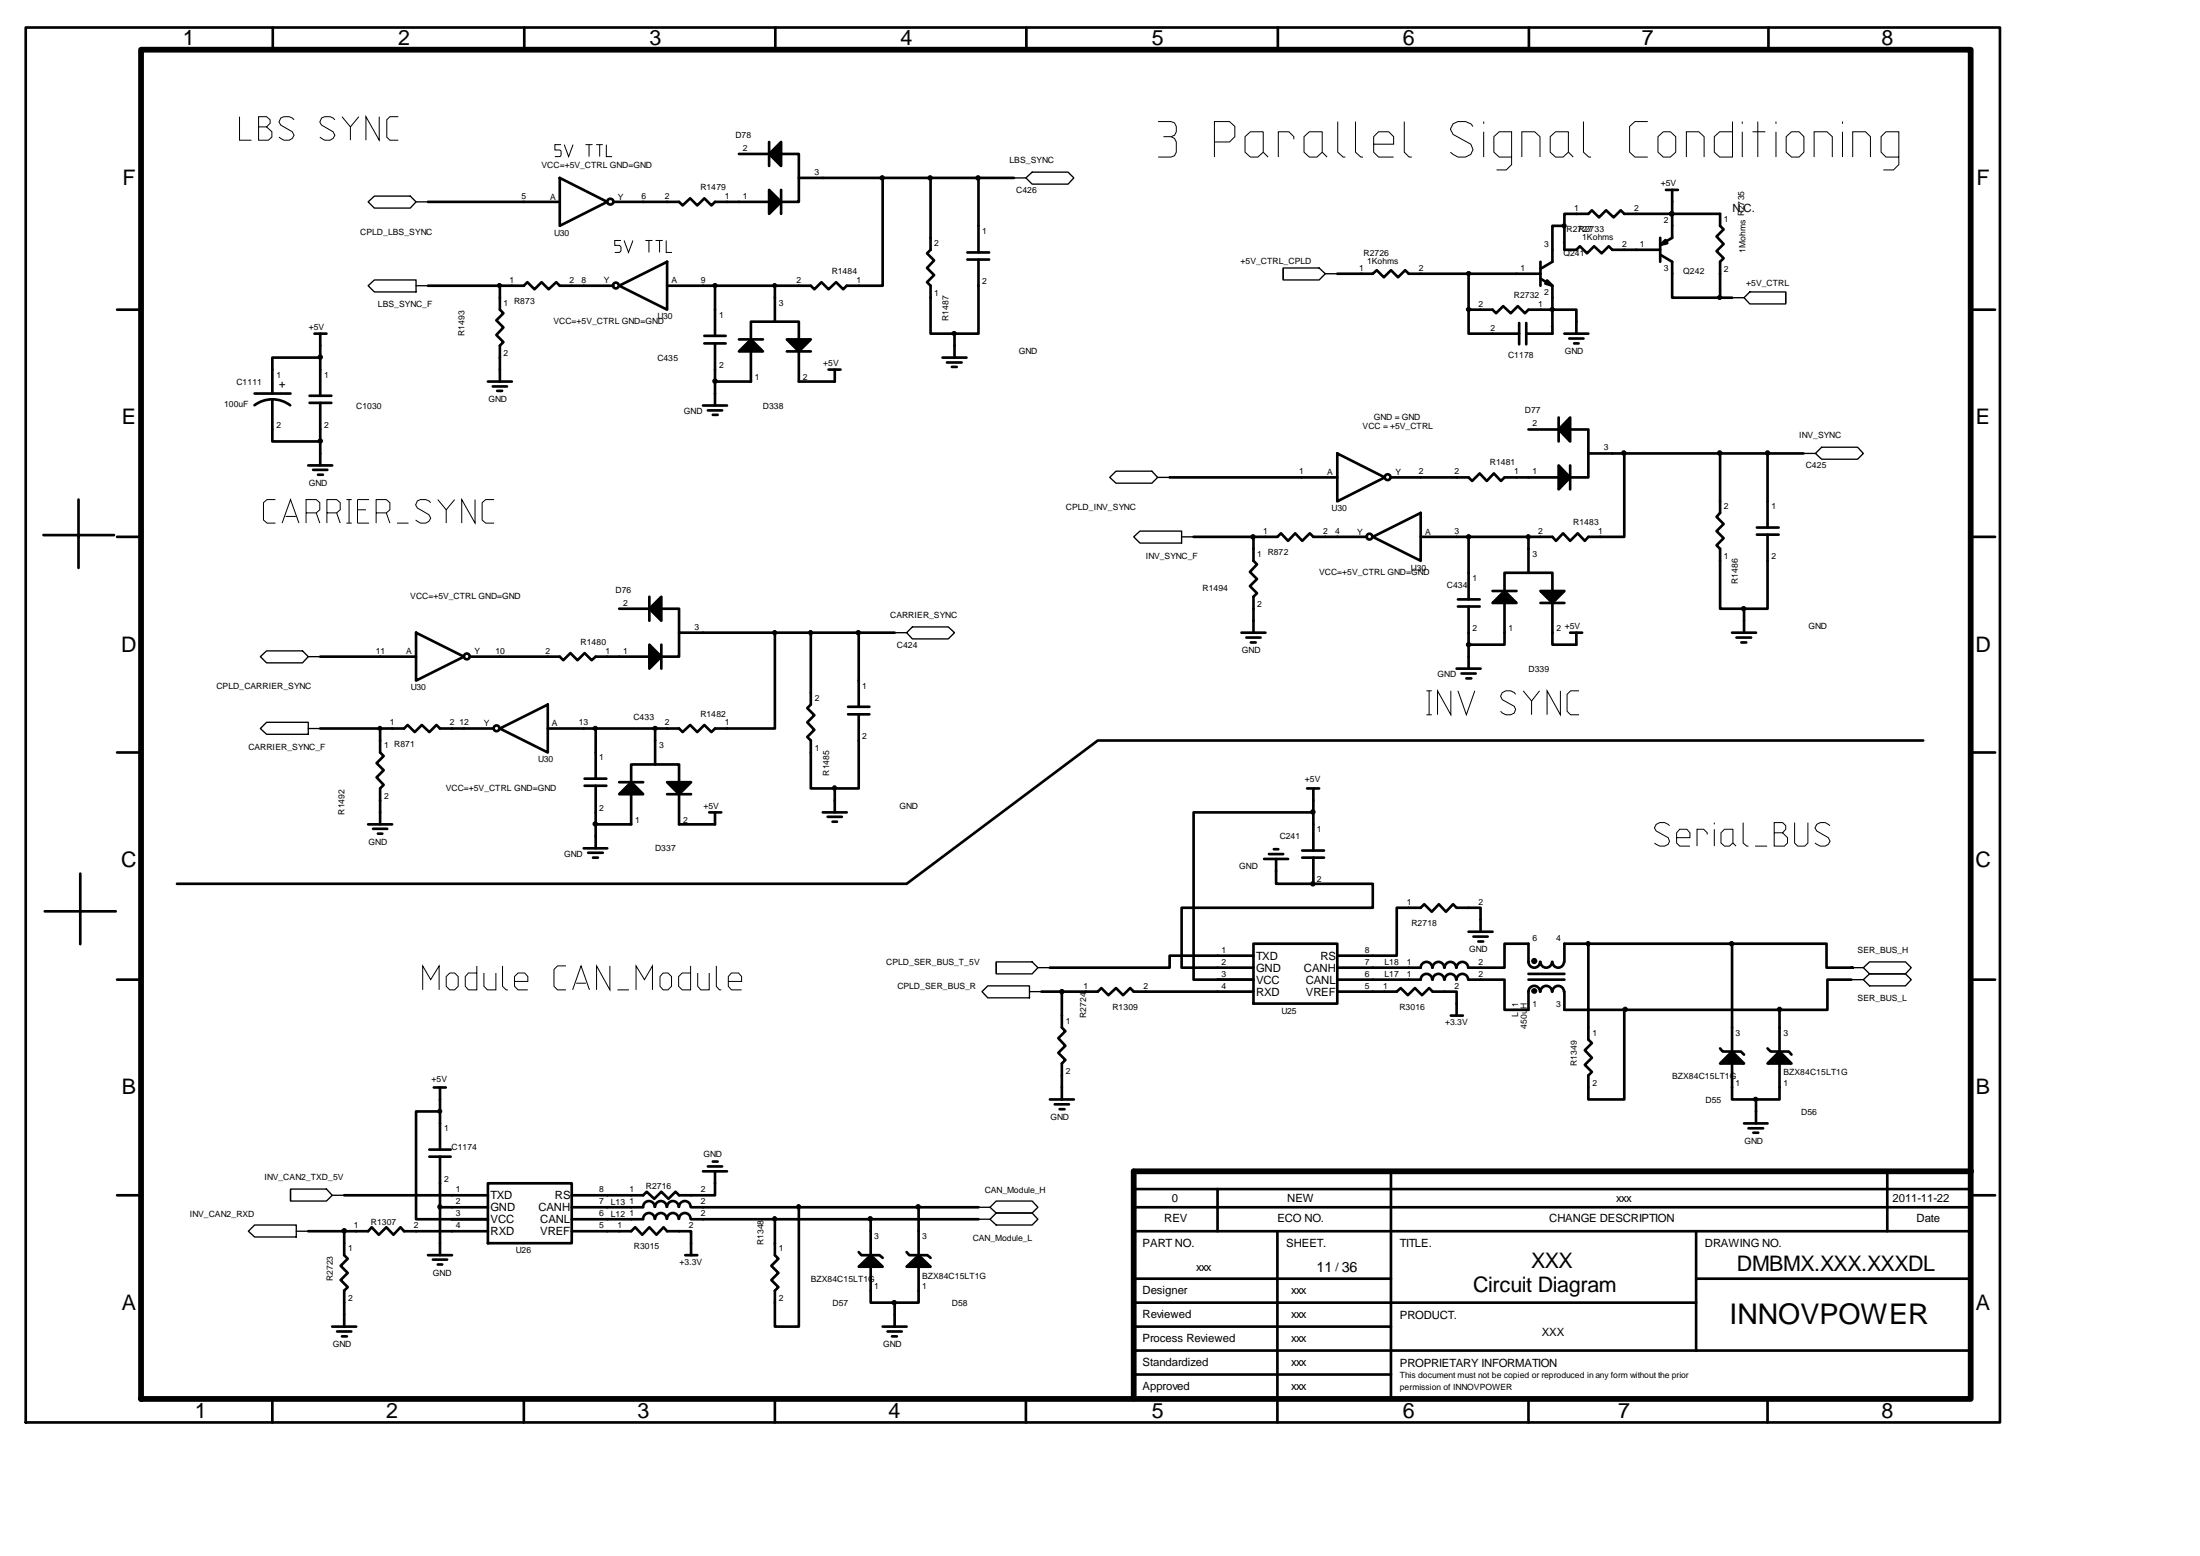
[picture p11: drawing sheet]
<svg xmlns="http://www.w3.org/2000/svg" width="420mm" height="297mm" viewBox="0 0 420 297" stroke-linecap="round" stroke-linejoin="round" font-family="sans-serif">
<g fill="none" stroke="#000" stroke-width=".51">
<path d="M4.9 5.2h376.9v266.2h-376.9zM52.1 5.2v4.2M100.1 5.2v4.2M148 5.2v4.2M195.9 5.2v4.2M243.9 5.2v4.2M291.8 5.2v4.2M337.6 5.2v4.2M81.7 38.5h25.1M106.8 34l9.1 4.5-9.1 4.6zM117.1 38.5h12.5l.7 .7 1.4-1.4 1.4 1.4 1.4-1.4 1.3 1.4 .7-.7h10.3M141.1 29.4h5.7"/>
<path d="M146.8 27.1v4.6M149.1 29.4h3.4v9.1h-3.4M149.1 36.2v4.6M152.5 34h41M168.5 34v20.5h-6.9l-.6 .7-1.4-1.4-1.4 1.4-1.4-1.4-1.4 1.4-.6-.7h-27.5M177.6 34v13.7l-.6 .6 1.3 1.4-1.3 1.4 1.3 1.4-1.3 1.3 .6 .7v9.2h9.2v-14.2M186.8 34v14.2M318 36.2h2.3M319.2 36.2v9.2l-2.3 1.3M22.4 59.1h4.5M81.7 54.5h18.3l.7-.7 1.3 1.4 1.4-1.4 1.3 1.4 1.5-1.4 .6 .7h10.3M95.4 54.5v4.6l.7 .7-1.4 1.3 1.4 1.4-1.4 1.4 1.4 1.4-.7 .7v6.8"/>
<path d="M118.2 54.5l9.1-4.5v9.1zM136.5 54.5v9.6M147.9 54.5v6.9M184.7 48.2h4.1M184.7 49.5h4.1M255.3 52.2h6.7l.8-.6 1.4 1.3 1.3-1.3 1.4 1.3 1.3-1.3 .7 .6h25.1M280.3 52.2v11.5h9.7M280.3 59.1h4.6l.7 .7 1.3-1.4 1.5 1.4 1.3-1.4 1.4 1.4 .7-.7h9.1v4.6M294 53.2l2.3 1.3v9.2h-5M294 50v4.5M298.6 43.1h-2.3v6.9l-2.3 1.3M316.9 47.7h-9.1l-.7-.7-1.4 1.3-1.4-1.3-1.4 1.3-1.3-1.3-.7 .7h-2.3v-6.9h4.6l.7-.7 1.3 1.4 1.4-1.4 1.4 1.4 1.4-1.4 .6 .7h18.3v2.3l.7 .7-1.3 1.3 1.3 1.5-1.3 1.3 1.3 1.4-.7 .7v6.8"/>
<path d="M316.9 48.6l2.3 1.4v6.8h11.4M316.9 45.4v4.6M376.3 59.1h4.5M48.6 77.3a5.7 5.7 0 0 1 6.8 0M48.6 75.1h6.9M52 76.2v8h9.1M59.1 75.5h4.1M59.1 76.9h4.1M60 63.7h2.3M61.1 68.2h-9.1v6.9M61.1 63.7v11.8M61.1 76.9v11.9"/>
<path d="M93.1 72.8h4.6M94.1 73.7h2.7M94.9 74.6h.9M134.2 77.4h4.6M134.5 64.1h4M134.5 65.5h4M135.1 78.3h2.7M136.1 79.2h.9M136.5 65.5v11.9M141.1 64.8h4.5M143.3 67.1v5.7h-6.8M143.3 64.8v-3.4h9.2v3.4"/>
<path d="M150.2 67.1h4.6M152.5 67.1v5.7h6.8v-2.3M158.2 70.5h2.2M179.9 68.2h4.6M180.8 69.2h2.8M181.7 70h.9M182.2 63.7v4.5M290 61.6v4.1M291.3 61.6v4.1M297.5 79.7v4.5M298.6 63.7h4.6M299.6 64.6h2.7"/>
<path d="M300.5 65.5h.8M15 95.3v13.1M58.8 88.8h4.6M59.8 89.7h2.7M60.7 90.6h.9M223.3 91.1h32M255.3 86.5l9 4.6-9 4.6zM265.5 91.1h14.8l.7 .7 1.4-1.5 1.4 1.5 1.4-1.5 1.3 1.5 .7-.7h10.3M291.8 82h5.7M299.7 82h3.5v9.1h-3.5M299.7 88.8v4.6M303.2 86.5h41.1"/>
<path d="M310 86.5v15.9h-6.8l-.7 .8-1.3-1.4-1.5 1.4-1.3-1.4-1.4 1.4-.7-.8h-25.1M328.3 86.5v11.4l-.6 .7 1.3 1.4-1.3 1.3 1.3 1.4-1.3 1.4 .6 .6v11.5h9.1v-14.2M337.4 86.5v14.2M8.3 102.1h13.5M22.4 102.4h4.5M118.2 116.2h5.8M124 113.9v4.5M126.2 116.2h3.4v9.1h-3.4M227.8 102.4h16l.7-.6 1.4 1.4 1.3-1.4 1.4 1.4 1.4-1.4 .7 .6h10.2M239.3 102.4v4.6l.6 .7-1.3 1.4 1.3 1.4-1.3 1.3 1.3 1.4-.6 .7v6.8M262 102.4l9.2-4.5v9.1zM278.3 114.4h4.1"/>
<path d="M278.3 115.7h4.1M280.3 102.4v12M280.3 115.7v11.9M284.9 112.8h4.6M287.2 115.1v7.9h-6.9M287.2 112.8v-3.5h9.1v3.5M291.8 102.4v6.9M294 115.1h4.6M296.3 115.1v7.9h4.6v-2.3M332.9 116.2v4.5M335.4 100.7h4.1M335.4 102h4.1"/>
<path d="M376.3 102.4h4.5M61.1 139h16l.7-.7 1.4 1.4 1.3-1.4 1.5 1.4 1.3-1.4 .7 .7h10.2M61.1 125.3h18.3M72.6 139v4.6l.6 .7-1.3 1.3 1.3 1.4-1.3 1.3 1.3 1.5-.6 .7v6.8M79.4 120.7l9.2 4.6-9.2 4.6zM89.7 125.3h17.1l.7 .7 1.4-1.4 1.3 1.4 1.4-1.4 1.3 1.4 .8-.7h10.3M95.4 139l9.2-4.5v9.1zM113.7 139v9.6M125.1 139v6.9M126.2 123v4.6M129.6 120.7h41.2M147.9 120.7v18.3h-11.4l-.7 .7-1.3-1.4-1.4 1.4-1.4-1.4-1.4 1.4-.7-.7h-25"/>
<path d="M154.8 120.7v13.8l-.7 .6 1.3 1.4-1.3 1.3 1.3 1.5-1.3 1.3 .7 .7v9.2h9.1v-14.2M161.9 134.9h4M161.9 136.3h4M163.9 120.7v14.2M237 120.7h4.6M237.9 121.7h2.7M238.8 122.6h.9M278 127.6h4.6M279 128.5h2.7M279.9 129.5h.9M299.7 120.7h2.3M330.6 120.7h4.6"/>
<path d="M331.5 121.7h2.8M332.4 122.6h.9M22.4 143.6h4.5M70.3 157.3h4.5M71.2 158.2h2.7M72.1 159.1h.9M111.6 148.6h4.1M111.6 149.9h4.1M113.7 149.9v12M118.2 149.3h4.6M120.5 151.6v5.7h-6.8M120.5 149.3v-3.4h9.1v3.4"/>
<path d="M127.3 151.6h4.6M129.6 151.6v5.7h6.9v-2.3M135.4 155h2.3M157.1 155h4.5M158 155.9h2.7M158.9 156.8h.9M159.3 150.5v4.5M249.5 150.5h2.3M250.7 155h-22.9v31.9h11.5M250.7 150.5v11.8M367.1 141.3h-157.6l-36.4 27.4h-139.3M376.3 143.6h4.5"/>
<path d="M8.6 173.9h13.5M15.3 166.7v13.5M111.4 161.9h4.5M112.3 162.7h2.8M113.2 163.7h.9M241.3 163.9h4.6M242.2 163h2.7M243.2 162.1h.8M243.6 163.9v4.8h7.1M248.6 162.3h4.1M248.6 163.7h4.1M250.7 168.7h11.3v4.5h-36.4v11.5h13.7"/>
<path d="M250.7 163.7v5M280.3 177.8h4.6M281.3 178.7h2.7M282.2 179.7h.9M282.6 177.8v-4.6h-4.6l-.6-.6-1.4 1.4-1.3-1.4-1.4 1.4-1.4-1.4-.7 .6h-4.6v9.2h-11.3M22.4 186.9h4.5M198.8 189.2h10.7l.7-.6 1.4 1.3 1.4-1.3 1.4 1.3 1.3-1.3 .7 .6h22.9M202.7 189.2v6.9l.7 .7-1.4 1.3 1.4 1.5-1.4 1.3 1.4 1.4-.7 .6v6.9M239.3 182.4h-16v2.3h-22.9M239.3 180.1h16v11.4h-16zM255.3 189.2h11.3l.8-.6 1.3 1.3 1.4-1.3 1.3 1.3 1.4-1.3 .7 .6h4.5v4.6M255.3 184.7h15.9a1.1 1.1 0 0 1 1.1-1.1 1.1 1.1 0 0 1 1.1 1.1"/>
<path d="M255.3 186.9h15.9a1.1 1.1 0 0 1 1.1-1.1 1.1 1.1 0 0 1 1.1 1.1M273.5 184.7a1.1 1.1 0 0 1 1.1-1.1 1.1 1.1 0 0 1 1.1 1.1M273.5 186.9a1.1 1.1 0 0 1 1.1-1.1 1.1 1.1 0 0 1 1.1 1.1M275.8 184.7a1.1 1.1 0 0 1 1.1-1.1 1.1 1.1 0 0 1 1.1 1.1M275.8 186.9a1.1 1.1 0 0 1 1.1-1.1 1.1 1.1 0 0 1 1.1 1.1M276.9 193.8h2.3M278 184.7a1.1 1.1 0 0 1 1.1-1.1 1.1 1.1 0 0 1 1.1 1.1M278 186.9a1.1 1.1 0 0 1 1.1-1.1 1.1 1.1 0 0 1 1.1 1.1M280.3 186.9h6.9v5.8h4.6v-3.5a1.1 1.1 0 0 1 1.1-1.1 1.1 1.1 0 0 1 1.1 1.1M291.8 186.9h6.8M291.8 185.8h6.8M294 183.6a1.1 1.1 0 0 1-1.1 1.1 1.1 1.1 0 0 1-1.1-1.1v-3.5h-4.6v4.6h-6.9"/>
<path d="M294 189.2a1.1 1.1 0 0 1 1.1-1.1 1.1 1.1 0 0 1 1.1 1.1M294 183.6a1.1 1.1 0 0 0 1.1 1.1 1.1 1.1 0 0 0 1.1-1.1M296.3 189.2a1.1 1.1 0 0 1 1.1-1.1 1.1 1.1 0 0 1 1.1 1.1M296.3 183.6a1.1 1.1 0 0 0 1.1 1.1 1.1 1.1 0 0 0 1.1-1.1M298.6 183.6v-3.5h50.1v4.6h5h-.3M303.2 180.1v18.3l.7 .7-1.4 1.3 1.4 1.4-1.4 1.4 1.4 1.4-.7 .6v4.6h6.8v-17.1h.3M330.6 180.1v20.6M339.7 192.7v8M353.4 186.9h-4.6v5.8h-50.2v-3.5M376.3 186.9h4.5M82 219.4h4M82.8 207.5h2.3"/>
<path d="M84 212.1h-4.6v20.6h13.7M84 207.5v11.9M200.4 209.8h4.6M201.3 210.7h2.7M202.3 211.7h.9M328.3 200.1l.5 .6h3.5l.6 .6M330.6 202.9v6.9h9.1v-6.9M332.9 214.4h4.5M333.8 215.3h2.7M334.7 216.2h.9M335.2 209.8v4.6M337.4 200.1l.6 .6h3.5l.5 .6"/>
<path d="M22.4 228.1h4.5M58.8 234.9h11.5l.7-.7 1.3 1.4 1.4-1.4 1.4 1.4 1.4-1.4 .6 .7h16M65.7 234.9v4.6l.7 .7-1.4 1.4 1.4 1.3-1.4 1.4 1.4 1.3-.7 .7v6.9M65.7 228.1h27.4M81.7 239.5h4.6M82 220.7h4M84 220.7v9.7h9.1M84 230.4v9.1M93.1 225.8h16v11.4h-16zM109.1 234.9h11.4l.7-.7 1.4 1.4 1.4-1.4 1.3 1.4 1.4-1.4 .6 .7h4.6v4.6M109.1 230.4h13.7M109.1 232.7h13.7"/>
<path d="M122.8 230.3a1.1 1.1 0 0 1 1.1-1.1 1.1 1.1 0 0 1 1.1 1.1M122.8 232.6a1.1 1.1 0 0 1 1.1-1.1 1.1 1.1 0 0 1 1.1 1.1M125.1 230.3a1.1 1.1 0 0 1 1.1-1.1 1.1 1.1 0 0 1 1.1 1.1M125.1 232.6a1.1 1.1 0 0 1 1.1-1.1 1.1 1.1 0 0 1 1.1 1.1M127.3 230.3a1.1 1.1 0 0 1 1.1-1.1 1.1 1.1 0 0 1 1.1 1.1M127.3 232.6a1.1 1.1 0 0 1 1.1-1.1 1.1 1.1 0 0 1 1.1 1.1M129.6 230.3a1.1 1.1 0 0 1 1.1-1.1 1.1 1.1 0 0 1 1.1 1.1M129.6 232.6a1.1 1.1 0 0 1 1.1-1.1 1.1 1.1 0 0 1 1.1 1.1M130.8 239.5h2.3M131.9 230.4h54.9M131.9 232.7h54.9M134.2 223.5h4.6"/>
<path d="M135.1 222.6h2.7M136.1 221.7h.9M136.5 223.5v4.6h-6.9l-.7-.7-1.3 1.4-1.4-1.4-1.3 1.4-1.5-1.4-.6 .7h-13.7M152.5 230.4v22.8h-4.6v-6.9l.7-.7-1.4-1.3 1.4-1.4-1.4-1.3 1.4-1.4-.7-.7v-6.8M163.9 238.9l.5 .6h3.5l.6 .5M166.2 232.7v6.8M173.1 238.9l.5 .6h3.4l.6 .5M175.3 230.4v9.1M216.4 234.9h159.9M216.4 230.4h159.9M216.4 226.9h159.9M232.4 226.9v8"/>
<path d="M243.8 234.9v36.5M265.5 223.5v43.4M323.8 234.9v22.8M360.3 223.5v11.4M376.3 228.1h4.5M63.4 253.2h4.6M64.3 254.1h2.8M65.3 255h.9M82.6 240.4h2.7M83.6 241.3h.8M166.2 241.7v6.9h9.1v-6.9M168.5 253.2h4.6"/>
<path d="M169.4 254.1h2.7M170.3 255h.9M170.8 248.6v4.6M216.4 253.2h49.1M216.4 257.7h159.9M216.4 244h49.1M216.4 248.6h107.4M323.8 244h52.5M52 266.9v4.5M100 266.9v4.5M147.9 266.9v4.5M195.8 266.9v4.5"/>
<path d="M216.4 262.3h49.1M291.8 266.9v4.5M337.4 266.9v4.5"/>
<circle cx="116.5" cy="38.5" r=".57"/>
<circle cx="117.6" cy="54.5" r=".55"/>
<circle cx="264.9" cy="91.1" r=".55"/>
<circle cx="261.4" cy="102.4" r=".55"/>
<circle cx="89.1" cy="125.3" r=".55"/>
<circle cx="94.8" cy="139" r=".55"/>
</g>
<g fill="#000" stroke="#000" stroke-width=".19">
<circle cx="168.4" cy="34" r=".42"/>
<circle cx="177.5" cy="34" r=".42"/>
<circle cx="186.7" cy="34" r=".42"/>
<circle cx="95.4" cy="54.5" r=".4"/>
<circle cx="136.5" cy="54.5" r=".4"/>
<circle cx="147.9" cy="54.5" r=".38"/>
<circle cx="280.4" cy="52.2" r=".4"/>
<circle cx="280.4" cy="59.1" r=".4"/>
<circle cx="296.3" cy="59.1" r=".38"/>
<circle cx="298.6" cy="43.1" r=".4"/>
<circle cx="319.1" cy="40.8" r=".42"/>
<circle cx="328.3" cy="56.8" r=".4"/>
<circle cx="61.1" cy="68.2" r=".42"/>
<circle cx="136.5" cy="72.7" r=".42"/>
<circle cx="182.1" cy="63.6" r=".4"/>
<circle cx="61.1" cy="84.2" r=".42"/>
<circle cx="310" cy="86.4" r=".42"/>
<circle cx="328.3" cy="86.4" r=".42"/>
<circle cx="337.4" cy="86.4" r=".42"/>
<circle cx="239.2" cy="102.4" r=".42"/>
<circle cx="280.3" cy="102.4" r=".42"/>
<circle cx="291.7" cy="102.4" r=".4"/>
<circle cx="332.8" cy="116.2" r=".42"/>
<circle cx="72.5" cy="139" r=".38"/>
<circle cx="113.6" cy="139" r=".4"/>
<circle cx="125.1" cy="139" r=".4"/>
<circle cx="147.8" cy="120.7" r=".4"/>
<circle cx="154.7" cy="120.7" r=".4"/>
<circle cx="163.8" cy="120.7" r=".42"/>
<circle cx="280.3" cy="123" r=".42"/>
<circle cx="113.6" cy="157.2" r=".42"/>
<circle cx="159.3" cy="150.4" r=".4"/>
<circle cx="250.6" cy="154.9" r=".42"/>
<circle cx="250.6" cy="168.7" r=".42"/>
<circle cx="202.7" cy="189.2" r=".42"/>
<circle cx="303.1" cy="180.1" r=".4"/>
<circle cx="310.2" cy="192.6" r=".42"/>
<circle cx="330.5" cy="180.1" r=".42"/>
<circle cx="339.7" cy="192.6" r=".42"/>
<circle cx="83.9" cy="212" r=".38"/>
<circle cx="335.1" cy="209.8" r=".4"/>
<circle cx="65.7" cy="234.9" r=".42"/>
<circle cx="83.9" cy="230.3" r=".4"/>
<circle cx="147.8" cy="232.6" r=".4"/>
<circle cx="152.4" cy="230.3" r=".4"/>
<circle cx="166.1" cy="232.6" r=".42"/>
<circle cx="175.3" cy="230.3" r=".42"/>
<circle cx="170.7" cy="248.6" r=".42"/>
</g>
<g fill="none" stroke="#000" stroke-width=".25">
<path d="M70.3 38.5l1.2-1.1h6.8l1.1 1.1-1.1 1.2h-6.8zM79.4 38.5h2.3M193.5 34h2.3M195.8 34l1.2-1.1h6.9l1.1 1.1-1.1 1.1h-6.9zM70.3 54.5l1.2-1.1h7.9v2.3h-7.9zM79.4 54.5h2.3M244.9 51.1h6.9l1.2 1.1-1.2 1.2h-6.9zM244.9 51.2v2.1M253 52.2h2.3M330.6 56.8h2.3M334 55.7h6.9v2.3h-6.9l-1.1-1.2zM340.9 55.8v2"/>
<path d="M211.8 91.1l1.2-1.2h6.9l1.1 1.2-1.1 1.1h-6.9zM221 91.1h2.3M344.3 86.5h2.2M347.7 85.3h6.9l1.1 1.2-1.1 1.1h-6.9l-1.2-1.1zM174.2 119.6h6.8l1.2 1.1-1.2 1.2h-6.8l-1.1-1.2zM216.4 102.4l1.2-1.1h8v2.3h-8zM225.6 102.4h2.2M49.7 125.3l1.2-1.1h6.8l1.1 1.1-1.1 1.2h-6.8zM50.9 137.8h7.9v2.3h-7.9l-1.2-1.1zM58.8 125.3h2.3M58.8 139h2.3M170.8 120.7h2.3"/>
<path d="M187.5 189.2l1.1-1.1h7.9v2.3h-7.9zM190.2 183.6h6.8l1.1 1.1-1.1 1.1h-6.8zM190.2 183.6v2.1M196.5 189.2h2.3M198.1 184.7h2.3M353.4 184.7h2.3M353.4 186.9h2.3M355.7 184.7l1.2-1.1h6.8l1.1 1.1-1.1 1.1h-6.8zM355.7 186.9l1.2-1.1h6.8l1.1 1.1-1.1 1.2h-6.8zM47.4 234.9l1.2-1.1h8v2.3h-8zM55.5 226.9h6.8l1.1 1.2-1.1 1.1h-6.8zM55.5 227.1v2"/>
<path d="M56.6 234.9h2.2M63.4 228.1h2.3M186.8 230.4h2.2M186.8 232.7h2.2M189 230.4l1.2-1.2h6.8l1.1 1.2-1.1 1.1h-6.8zM189 232.7l1.2-1.2h6.8l1.1 1.2-1.1 1.1h-6.8z"/>
</g>
<g fill="#000" stroke="#000" stroke-width=".51">
<path d="M146.8 36.2l2.3 2.3-2.3 2.3zM146.8 29.4l2.3-2.3v4.6zM295.3 53.5l1 1-1.3-.4zM316.9 46.7l1-.9 .4 .6zM141.1 67.1l2.2-2.3 2.3 2.3zM150.2 64.8h4.6l-2.3 2.3zM297.5 88.8l2.2 2.3-2.2 2.3zM299.7 79.7v4.5l-2.2-2.2zM124 116.2l2.2-2.3v4.5zM284.9 115.1l2.3-2.3 2.3 2.3zM294 112.8h4.6l-2.3 2.3zM124 123l2.2 2.3-2.2 2.3z"/>
<path d="M118.2 151.6l2.3-2.3 2.3 2.3zM127.3 149.3h4.6l-2.3 2.3zM328.3 202.9l2.3-2.2 2.3 2.2zM337.4 202.9l2.3-2.2 2.3 2.2zM163.9 241.7l2.3-2.2 2.3 2.2zM173.1 241.7l2.2-2.2 2.3 2.2z"/>
<circle cx="292.9" cy="183.4" r=".34"/>
<circle cx="292.9" cy="189.1" r=".32"/>
</g>
<path d="M26.9 9.5h349.3v257.5h-349.3zM376.3 223.5h-159.9v43.4" fill="none" stroke="#000" stroke-width="1.1"/>
<g fill="none" stroke="#000" stroke-width=".19">
<path d="M45.7 22.3v4.5h2.3M49.4 24.2h1.5l.7-.7v-.6l-.7-.6h-1.5v4.5h1.8l.7-.6v-1.1l-1-.9M56.1 22.9a1.94 1.94 0 0 0-2.5-.4l-.3 .8 .3 .6 2.2 1.2 .3 .7-.3 .6a1.83 1.83 0 0 1-2.5-.2M63.9 22.9a1.94 1.94 0 0 0-2.5-.4l-.4 .8 .4 .6 2.2 1.2 .3 .7-.3 .6a1.83 1.83 0 0 1-2.6-.2M65.3 22.3l1.6 1.9 1.6-1.9M66.9 24.2v2.6M72.4 22.3v4.5l-2.6-4.5v4.5M76 22.3h-1.6l-.6 .6v3.3l.6 .6h1.6M107.1 27.6h-1.2v1h.9l.3 .3-.1 .9-1.1 .1M107.7 27.6l.8 2.3 .9-2.3M111.8 27.6h1.3M112.4 27.6v2.3"/>
<path d="M113.8 27.6h1.3M114.5 27.6v2.3M115.7 27.6v2.3h1.1M221.1 23.2h2.4l.7 .3 .3 .6v1l-.3 .7-.7 .3M222.1 26.1h1.4l.7 .3 .3 .7v1.9l-.3 .7-.7 .3h-2.4M231.8 27.1h2.9l1-1v-2l-1-.9h-2.9v6.8M237.7 26.1l1-1h2.4v3.9l-1 1h-1.4l-1-1zM241.1 29l1 1M247 26.6v-.5l-1-1h-2v4.9M248.9 26.1l1-1h2.5v3.9l-1 1h-1.5l-1-1zM252.4 29l.9 1M255.4 23.2v5.8l1 1h.4"/>
<path d="M258.7 23.2v5.8l1.1 1h.4M262.2 27.5h3.8v-1.4l-.9-1h-2l-.9 1v2.9l.9 1h2.9M268.1 23.2v5.8l.9 1h.5M281.2 24.1a2.82 2.82 0 0 0-3.8-.5l-.5 1 .5 1.1 3.4 1.8 .4 1-.4 1a2.79 2.79 0 0 1-3.9-.5M283.2 23.2v.4M283.2 25.1v4.9M288.5 30h-2.3l-1-1v-2.9l1-1h2.3v6.3l-1 1h-1.8M290.5 30v-4.9h2.4l1.1 1v3.9M295.9 26.1l1-1h2.5v3.9l-1 1h-1.5l-1-1zM299.4 29l.9 1M302.3 23.2v5.8l1 1h.4M314.5 23.2h-2.4l-1 .9v4.9l1 1h2.4"/>
<path d="M316.5 26.1l1-1h1.4l1 1v2.9l-1 1h-1.4l-1-1zM321.9 30v-4.9h2.4l1 1v3.9M330.7 23.2v6.8h-2.4l-1.1-1v-2.9l1.1-1h2.4M332.6 23.2v.4M332.6 25.1v4.9M334.5 25.1h2.5M335.5 23.2v6.8M339 23.2v.4M339 25.1v4.9M341 26.1l1-1h1.4l.9 1v2.9l-.9 1h-1.4l-1-1zM346.3 30v-4.9h2.4l1.1 1v3.9M351.7 23.2v.4"/>
<path d="M351.7 25.1v4.9M353.7 30v-4.9h2.4l.9 1v3.9M362.5 30h-2.5l-.9-1v-2.9l.9-1h2.5v6.3l-1.1 1h-1.9M118.5 45.9h-1.2v.9h.9l.3 .4-.1 .8-.2 .2h-.9M119.1 45.9l.9 2.3 .8-2.3M123.2 45.9h1.3M123.9 45.9v2.3M125.1 45.9h1.4M125.9 45.9v2.3M127.2 45.9v2.3h1.1M52.6 95.3h-1.6l-.7 .6v3.3l.7 .6h1.6M53.8 99.8l1.7-4.5 1.6 4.5"/>
<path d="M54.5 98.6h2M58.4 97.9h2l.6-.6v-1.4l-.6-.6h-2v4.5M60.4 97.9l.6 1.9M62.4 97.9h1.9l.6-.6v-1.4l-.6-.6h-1.9v4.5M64.3 97.9l.6 1.9M66.1 99.8h1M66.1 95.3h1M66.6 95.3v4.5M68.2 97.3h1.6M70.4 95.3h-2.2v4.5h2.2M71.8 97.9h1.9l.7-.6v-1.4l-.7-.6h-1.9v4.5M73.7 97.9l.7 1.9"/>
<path d="M75.8 99.8h2.2M82.2 95.9a1.94 1.94 0 0 0-2.5-.3l-.4 .8 .4 .5 2.2 1.3 .3 .7-.3 .6a1.83 1.83 0 0 1-2.6-.3M83.6 95.3l1.6 2 1.6-2M85.2 97.3v2.5M90.7 95.3v4.5l-2.6-4.5v4.5M94.3 95.3h-1.6l-.7 .6v3.3l.7 .6h1.6M272.3 136.4h1M272.3 131.8h1M272.8 131.8v4.6M276.9 131.8v4.6l-2.5-4.6v4.6M278.3 131.8l1.6 4.6 1.6-4.6M289.3 132.5a1.62 1.62 0 0 0-1.5-.7 1.62 1.62 0 0 0-1.4 1l.4 .7 2.3 1.3 .2 .6-.2 .7a1.85 1.85 0 0 1-2.7-.4"/>
<path d="M290.7 131.8l1.7 2 1.5-2M292.4 133.8v2.6M297.9 131.8v4.6l-2.6-4.6v4.6M301.4 131.8h-1.6l-.7 .7v3.2l.7 .7h1.6M318.7 157.6a1.83 1.83 0 0 0-2.6-.3l-.3 .7 .3 .6 2.3 1.3 .3 .6-.3 .6a1.96 1.96 0 0 1-2.6-.2M320 159.9h2.6v-1l-.6-.7h-1.4l-.6 .7v2l.6 .6h2M325.9 159.3v-.4l-.7-.7h-1.3v3.3M327.2 157v.3M327.2 158.2v3.3M328.5 158.9l.7-.7h1.6v2.7l-.7 .6h-.9l-.7-.6zM332.7 157v3.9l.7 .6h.4M338.7 158.9h1.6l.6-.7v-.6l-.6-.6h-1.6v4.5h1.9l.6-.6v-1l-.9-1"/>
<path d="M342.6 157v3.9l.6 .6h1.3l.6-.6v-3.9M349.3 157.6a1.83 1.83 0 0 0-2.5-.3l-.3 .7 .3 .6 2.2 1.3 .3 .6-.3 .6a1.88 1.88 0 0 1-2.5-.2M330.8 160.9l.6 .6M335 161.5h2.3M80.7 188.9v-4.6l1.5 2.6 1.6-2.6v4.6M85.2 186.4l.7-.7h.9l.7 .7v1.8l-.7 .7h-.9l-.7-.7zM91 184.3v4.6h-1.6l-.6-.7v-1.8l.6-.7h1.6M92.4 185.7v2.5l.6 .7h1.7v-3.2M95.9 184.3v3.9l.7 .7h.3M98.2 187.3h2.6v-.9l-.6-.7h-1.3l-.7 .7v1.8l.7 .7h1.9M108 184.3h-1.6l-.7 .7v3.2l.7 .7h1.6M109.3 188.9l1.6-4.6 1.6 4.6"/>
<path d="M110 187.6h1.8M116.4 184.3v4.6l-2.5-4.6v4.6M117.9 188.9h2.2M121.4 188.9v-4.6l1.6 2.6 1.5-2.6v4.6M126.6 185.7h.9l.7 .7v1.8l-.7 .7h-.9l-.6-.7v-1.8zM131.8 184.3v4.6h-1.6l-.7-.7v-1.8l.7-.7h1.6M133.2 185.7v2.5l.6 .7h1.6v-3.2M136.7 184.3v3.9l.6 .7h.4M139 187.3h2.6v-.9l-.6-.7h-1.4l-.6 .7v1.8l.6 .7h2"/>
</g>
<text font-size="5.4" x="330.1" y="252.7">INNOVPOWER</text>
<g font-size="4.1">
<text x="34.9" y="8.6">1</text>
<text x="76" y="8.6">2</text>
<text x="123.9" y="8.6">3</text>
<text x="171.9" y="8.6">4</text>
<text x="219.9" y="8.6">5</text>
<text x="267.8" y="8.6">6</text>
<text x="313.4" y="8.6">7</text>
<text x="359.2" y="8.6">8</text>
<text x="23.4" y="35.3">F</text>
<text x="377.3" y="35.3">F</text>
<text x="23.3" y="80.9">E</text>
<text x="377.2" y="80.9">E</text>
<text x="23.1" y="124.4">D</text>
<text x="377.1" y="124.4">D</text>
<text x="23.1" y="165.4">C</text>
<text x="377.1" y="165.4">C</text>
<text x="23.3" y="208.8">B</text>
<text x="377.2" y="208.8">B</text>
<text x="292.3" y="242">XXX</text>
<text x="331.6" y="242.6">DMBMX.XXX.XXXDL</text>
<text x="23.3" y="249.9">A</text>
<text x="281.2" y="246.5">Circuit Diagram</text>
<text x="377.2" y="249.9">A</text>
<text x="37.2" y="270.5">1</text>
<text x="73.7" y="270.5">2</text>
<text x="121.7" y="270.5">3</text>
<text x="169.6" y="270.5">4</text>
<text x="219.9" y="270.5">5</text>
<text x="267.8" y="270.5">6</text>
<text x="308.9" y="270.5">7</text>
<text x="359.2" y="270.5">8</text>
</g>
<text font-size="2.7" x="251.3" y="242.7">11 36</text>
<g font-size="2.2">
<text x="330.7" y="40.5">N.C.</text>
<text x="54.5" y="74" transform="rotate(-90 54.5 74)">+</text>
<text x="239.8" y="185.4">GND</text>
<text x="239.8" y="183.1">TXD</text>
<text x="248.9" y="185.4">CANH</text>
<text x="252" y="183.1">RS</text>
<text x="239.8" y="187.7">VCC</text>
<text x="239.8" y="190">RXD</text>
<text x="249.3" y="187.7">CANL</text>
<text x="249.3" y="190">VREF</text>
<text x="93.6" y="233.3">VCC</text>
<text x="93.6" y="231.1">GND</text>
<text x="93.6" y="228.8">TXD</text>
<text x="102.8" y="231.1">CANH</text>
<text x="103.1" y="233.3">CANL</text>
<text x="105.9" y="228.8">RS</text>
<text x="222.2" y="233.2">REV</text>
<text x="223.7" y="229.3">0</text>
<text x="243.8" y="233.2">ECO NO.</text>
<text x="245.7" y="229.3">NEW</text>
<text x="295.7" y="233.2">CHANGE DESCRIPTION</text>
<text x="308.5" y="229.3">xxx</text>
<text x="361.3" y="229.3">2011-11-22</text>
<text x="365.8" y="233.2">Date</text>
<text x="93.6" y="235.6">RXD</text>
<text x="103.1" y="235.6">VREF</text>
<text x="218.1" y="237.9">PART NO.</text>
<text x="245.5" y="237.9">SHEET.</text>
<text x="267.2" y="237.9">TITLE.</text>
<text x="325.5" y="237.9">DRAWING NO.</text>
<text x="228.3" y="242.5">xxx</text>
<text x="254.9" y="242.5">/</text>
<text x="218.1" y="246.9">Designer</text>
<text x="218.1" y="251.5">Reviewed</text>
<text x="246.5" y="251.5">xxx</text>
<text x="246.5" y="246.9">xxx</text>
<text x="267.2" y="251.6">PRODUCT.</text>
<text x="218.1" y="256">Process Reviewed</text>
<text x="246.5" y="256">xxx</text>
<text x="294.3" y="255">XXX</text>
<text x="218.1" y="260.6">Standardized</text>
<text x="246.5" y="260.6">xxx</text>
<text x="267.2" y="260.8">PROPRIETARY INFORMATION</text>
<text x="218.1" y="265.2">Approved</text>
<text x="246.5" y="265.2">xxx</text>
</g>
<g font-size="1.6">
<text x="140.4" y="26.3">D78</text>
<text x="141.8" y="28.9">2</text>
<text x="103.4" y="32.1">VCC=+5V_CTRL GND=GND</text>
<text x="155.5" y="33.4">3</text>
<text x="192.7" y="31.1">LBS_SYNC</text>
<text x="317" y="35.6">+5V</text>
<text x="99.6" y="37.9">5</text>
<text x="105" y="38.1">A</text>
<text x="117.9" y="38.1">Y</text>
<text x="122.4" y="37.9">6</text>
<text x="126.9" y="37.9">2</text>
<text x="133.7" y="36.3">R1479</text>
<text x="138.3" y="37.9">1</text>
<text x="141.8" y="37.9">1</text>
<text x="194" y="36.9">C426</text>
<text x="300.5" y="40.2">1</text>
<text x="311.9" y="40.2">2</text>
<text x="68.8" y="44.8">CPLD_LBS_SYNC</text>
<text x="105.8" y="44.9">U30</text>
<text x="178.3" y="46.9">2</text>
<text x="187.5" y="44.6">1</text>
<text x="294.7" y="47.1">3</text>
<text x="298.2" y="47.1">1</text>
<text x="299.1" y="44.3">R2727</text>
<text x="301.3" y="44.3">R2733</text>
<text x="302" y="45.9">1Kohms</text>
<text x="309.6" y="47.1">2</text>
<text x="313" y="47.1">1</text>
<text x="317.6" y="42.5">2</text>
<text x="329" y="42.3">1</text>
<text x="97.3" y="53.9">1</text>
<text x="108.7" y="53.9">2</text>
<text x="111" y="53.9">8</text>
<text x="133.8" y="53.9">9</text>
<text x="152.1" y="53.9">2</text>
<text x="158.8" y="52.3">R1484</text>
<text x="163.5" y="53.9">1</text>
<text x="236.8" y="50.3">+5V_CTRL_CPLD</text>
<text x="259.4" y="51.6">1</text>
<text x="260.3" y="48.8">R2726</text>
<text x="261" y="50.5">1Kohms</text>
<text x="270.9" y="51.6">2</text>
<text x="290.2" y="51.6">1</text>
<text x="298.5" y="48.9">Q241</text>
<text x="317.6" y="51.6">3</text>
<text x="321.3" y="52.2">Q242</text>
<text x="329" y="52">2</text>
<text x="333.2" y="48.3" transform="rotate(-90 333.2 48.3)">1Mohms R2735</text>
<text x="72.1" y="58.6">LBS_SYNC_F</text>
<text x="96.1" y="58.3">1 R873</text>
<text x="115.2" y="54.1">Y</text>
<text x="128.2" y="54">A</text>
<text x="148.7" y="58.3">3</text>
<text x="178.3" y="56.5">1</text>
<text x="187.5" y="54.2">2</text>
<text x="282.2" y="58.5">2</text>
<text x="289" y="56.9">R2732</text>
<text x="293.6" y="58.5">1</text>
<text x="294.7" y="56.2">2</text>
<text x="333.3" y="54.5">+5V_CTRL</text>
<text x="58.9" y="63">+5V</text>
<text x="88.6" y="64.1" transform="rotate(-90 88.6 64.1)">R1493</text>
<text x="105.7" y="61.8">VCC=+5V_CTRL GND=GND</text>
<text x="125.5" y="61">U30</text>
<text x="137.3" y="60.6">1</text>
<text x="181" y="61.2" transform="rotate(-90 181 61.2)">R1487</text>
<text x="284.5" y="63.1">2</text>
<text x="295.9" y="63.1">1</text>
<text x="96.1" y="67.9">2</text>
<text x="125.5" y="68.8">C435</text>
<text x="137.3" y="70.2">2</text>
<text x="157.1" y="69.8">+5V</text>
<text x="194.5" y="67.6">GND</text>
<text x="287.9" y="68.4">C1178</text>
<text x="298.7" y="67.6">GND</text>
<text x="42.8" y="77.7">100uF</text>
<text x="45.1" y="73.4">C1111</text>
<text x="52.7" y="72">1</text>
<text x="61.9" y="72">1</text>
<text x="68" y="78">C1030</text>
<text x="93.2" y="76.7">GND</text>
<text x="144.1" y="72.5">1</text>
<text x="145.6" y="78">D338</text>
<text x="153.3" y="72.5">2</text>
<text x="52.7" y="81.6">2</text>
<text x="61.9" y="81.6">2</text>
<text x="130.6" y="79">GND</text>
<text x="260.1" y="81.9">VCC = +5V_CTRL</text>
<text x="262.2" y="80.1">GND = GND</text>
<text x="291.1" y="78.9">D77</text>
<text x="292.5" y="81.4">2</text>
<text x="343.4" y="83.6">INV_SYNC</text>
<text x="284.4" y="88.8">R1481</text>
<text x="306.2" y="85.9">3</text>
<text x="344.7" y="89.4">C425</text>
<text x="58.9" y="92.7">GND</text>
<text x="248" y="90.5">1</text>
<text x="253.3" y="90.6">A</text>
<text x="266.4" y="90.6">Y</text>
<text x="270.9" y="90.5">2</text>
<text x="277.6" y="90.5">2</text>
<text x="289.1" y="90.5">1</text>
<text x="292.5" y="90.5">1</text>
<text x="203.5" y="97.4">CPLD_INV_SYNC</text>
<text x="241.1" y="101.9">1</text>
<text x="252.6" y="101.9">2</text>
<text x="254.2" y="97.4">U30</text>
<text x="254.9" y="101.9">4</text>
<text x="277.6" y="101.9">3</text>
<text x="293.6" y="101.9">2</text>
<text x="300.3" y="100.2">R1483</text>
<text x="305.1" y="101.9">1</text>
<text x="329" y="97.2">2</text>
<text x="338.2" y="97.2">1</text>
<text x="218.7" y="106.6">INV_SYNC_F</text>
<text x="240" y="106.3">1 R872</text>
<text x="259.1" y="102">Y</text>
<text x="272" y="102">A</text>
<text x="292.5" y="106.3">3</text>
<text x="329" y="106.8">1</text>
<text x="338.2" y="106.8">2</text>
<text x="117.5" y="113.1">D76</text>
<text x="229.5" y="112.7">R1494</text>
<text x="251.8" y="109.7">VCC=+5V_CTRL GND=GND</text>
<text x="269.3" y="108.9">U30</text>
<text x="276.2" y="112.2">C434</text>
<text x="281.1" y="110.8">1</text>
<text x="331.7" y="111.4" transform="rotate(-90 331.7 111.4)">R1486</text>
<text x="78.3" y="114.3">VCC=+5V_CTRL GND=GND</text>
<text x="119" y="115.6">2</text>
<text x="169.9" y="117.8">CARRIER_SYNC</text>
<text x="240" y="115.9">2</text>
<text x="71.7" y="124.7">11</text>
<text x="77.6" y="124.8">A</text>
<text x="90.6" y="124.9">Y</text>
<text x="94.6" y="124.7">10</text>
<text x="104.1" y="124.7">2</text>
<text x="110.8" y="123.1">R1480</text>
<text x="115.6" y="124.7">1</text>
<text x="119" y="124.7">1</text>
<text x="132.6" y="120.1">3</text>
<text x="171.2" y="123.6">C424</text>
<text x="237.1" y="124.6">GND</text>
<text x="281.1" y="120.5">2</text>
<text x="288" y="120.5">1</text>
<text x="297.1" y="120.5">2</text>
<text x="298.7" y="120.1">+5V</text>
<text x="345.2" y="120.1">GND</text>
<text x="41.3" y="131.6">CPLD_CARRIER_SYNC</text>
<text x="78.4" y="131.7">U30</text>
<text x="164.6" y="131.4">1</text>
<text x="274.4" y="129.2">GND</text>
<text x="291.8" y="128.2">D339</text>
<text x="120.9" y="137.3">C433</text>
<text x="133.7" y="136.8">R1482</text>
<text x="155.5" y="133.7">2</text>
<text x="47.4" y="143.1">CARRIER_SYNC_F</text>
<text x="73.3" y="142.8">1 R871</text>
<text x="74.4" y="138.4">1</text>
<text x="85.9" y="138.4">2</text>
<text x="87.7" y="138.4">12</text>
<text x="92.4" y="138.6">Y</text>
<text x="105.3" y="138.5">A</text>
<text x="110.5" y="138.4">13</text>
<text x="125.8" y="142.8">3</text>
<text x="126.9" y="138.4">2</text>
<text x="138.3" y="138.4">1</text>
<text x="155.5" y="143.3">1</text>
<text x="164.6" y="141">2</text>
<text x="102.7" y="145.5">U30</text>
<text x="114.4" y="145.1">1</text>
<text x="158.2" y="148" transform="rotate(-90 158.2 148)">R1485</text>
<text x="249.1" y="149.3">+5V</text>
<text x="65.8" y="155.4" transform="rotate(-90 65.8 155.4)">R1492</text>
<text x="73.3" y="152.4">2</text>
<text x="85.1" y="150.9">VCC=+5V_CTRL GND=GND</text>
<text x="114.4" y="154.7">2</text>
<text x="134.3" y="154.3">+5V</text>
<text x="171.7" y="154.3">GND</text>
<text x="70.4" y="161.2">GND</text>
<text x="121.2" y="157">1</text>
<text x="130.4" y="157">2</text>
<text x="244.3" y="160.2">C241</text>
<text x="251.4" y="158.8">1</text>
<text x="107.7" y="163.5">GND</text>
<text x="125.1" y="162.5">D337</text>
<text x="236.6" y="165.8">GND</text>
<text x="251.4" y="168.4">2</text>
<text x="268.6" y="172.7">1</text>
<text x="282.2" y="172.7">2</text>
<text x="269.4" y="176.7">R2718</text>
<text x="292.5" y="179.6">6</text>
<text x="297" y="179.6">4</text>
<text x="169.2" y="184.1">CPLD_SER_BUS_T_5V</text>
<text x="233.2" y="181.9">1</text>
<text x="233.2" y="184.1">2</text>
<text x="260.5" y="181.9">8</text>
<text x="260.5" y="184.1">7</text>
<text x="264.3" y="184.2">L18</text>
<text x="268.6" y="184.1">1</text>
<text x="280.4" y="181.7">GND</text>
<text x="282.2" y="184.1">2</text>
<text x="354.6" y="181.9">SER_BUS_H</text>
<text x="171.3" y="188.8">CPLD_SER_BUS_R</text>
<text x="206.8" y="188.6">1</text>
<text x="218.3" y="188.6">2</text>
<text x="233.2" y="186.3">3</text>
<text x="233.2" y="188.6">4</text>
<text x="260.5" y="188.6">5</text>
<text x="260.5" y="186.3">6</text>
<text x="264" y="188.6">1</text>
<text x="264.3" y="186.5">L17</text>
<text x="268.6" y="186.3">1</text>
<text x="277.6" y="188.6">2</text>
<text x="282.2" y="186.3">2</text>
<text x="354.6" y="191.1">SER_BUS_L</text>
<text x="203.5" y="195.3">1</text>
<text x="207.4" y="194.3" transform="rotate(-90 207.4 194.3)">R2724</text>
<text x="212.4" y="192.7">R1309</text>
<text x="244.6" y="193.5">U25</text>
<text x="267.1" y="192.7">R3016</text>
<text x="275.9" y="195.7">+3.3V</text>
<text x="289.8" y="194.1" transform="rotate(-90 289.8 194.1)">L11</text>
<text x="291.4" y="196.3" transform="rotate(-90 291.4 196.3)">450uH</text>
<text x="292.5" y="192.1">1</text>
<text x="297" y="192.1">3</text>
<text x="304" y="197.6">1</text>
<text x="331.3" y="197.6">3</text>
<text x="340.5" y="197.6">3</text>
<text x="301" y="203.4" transform="rotate(-90 301 203.4)">R1349</text>
<text x="82.4" y="206.4">+5V</text>
<text x="203.5" y="204.9">2</text>
<text x="304" y="207.2">2</text>
<text x="319.2" y="205.8">BZX84C15LT1G</text>
<text x="331.3" y="207.2">1</text>
<text x="340.5" y="205.1">BZX84C15LT1G</text>
<text x="340.5" y="207.2">1</text>
<text x="84.8" y="215.9">1</text>
<text x="200.5" y="213.7">GND</text>
<text x="325.6" y="210.4">D55</text>
<text x="343.8" y="212.7">D56</text>
<text x="86.2" y="219.5">C1174</text>
<text x="134.3" y="220.8">GND</text>
<text x="333" y="218.3">GND</text>
<text x="50.5" y="225.2">INV_CAN2_TXD_5V</text>
<text x="84.8" y="225.5">2</text>
<text x="87" y="227.5">1</text>
<text x="114.4" y="227.5">8</text>
<text x="120.1" y="227.5">1</text>
<text x="123.3" y="226.9">R2716</text>
<text x="133.8" y="227.5">2</text>
<text x="188" y="227.6">CAN_Module_H</text>
<text x="36.2" y="232.2">INV_CAN2_RXD</text>
<text x="70.8" y="233.8">R1307</text>
<text x="87" y="232.1">3</text>
<text x="87" y="229.8">2</text>
<text x="114.4" y="232.1">6</text>
<text x="114.4" y="229.8">7</text>
<text x="116.6" y="229.9">L13</text>
<text x="116.6" y="232.2">L12</text>
<text x="120.1" y="229.8">1</text>
<text x="120.1" y="232.1">1</text>
<text x="133.8" y="229.8">2</text>
<text x="133.8" y="232.1">2</text>
<text x="66.5" y="238.8">1</text>
<text x="67.6" y="234.4">1</text>
<text x="79" y="234.4">2</text>
<text x="87" y="234.4">4</text>
<text x="98.5" y="239.2">U26</text>
<text x="114.4" y="234.4">5</text>
<text x="117.9" y="234.4">1</text>
<text x="121" y="238.3">R3015</text>
<text x="131.5" y="234.4">2</text>
<text x="145.7" y="237.7" transform="rotate(-90 145.7 237.7)">R1348</text>
<text x="148.7" y="238.8">1</text>
<text x="166.9" y="236.5">3</text>
<text x="176" y="236.5">3</text>
<text x="185.7" y="236.7">CAN_Module_L</text>
<text x="63.5" y="244.5" transform="rotate(-90 63.5 244.5)">R2723</text>
<text x="82.6" y="243.4">GND</text>
<text x="129.7" y="241.4">+3.3V</text>
<text x="154.8" y="244.7">BZX84C15LT1G</text>
<text x="176" y="244">BZX84C15LT1G</text>
<text x="66.5" y="248.3">2</text>
<text x="148.7" y="248.3">2</text>
<text x="158.9" y="249.3">D57</text>
<text x="166.9" y="246">1</text>
<text x="176" y="246">1</text>
<text x="181.7" y="249.3">D58</text>
<text x="63.5" y="257">GND</text>
<text x="168.6" y="257">GND</text>
<text x="267.2" y="262.9">This document must not be copied or reproduced in any form without the prior</text>
<text x="267.2" y="265.2">permission of INNOVPOWER</text>
</g>
</svg>
